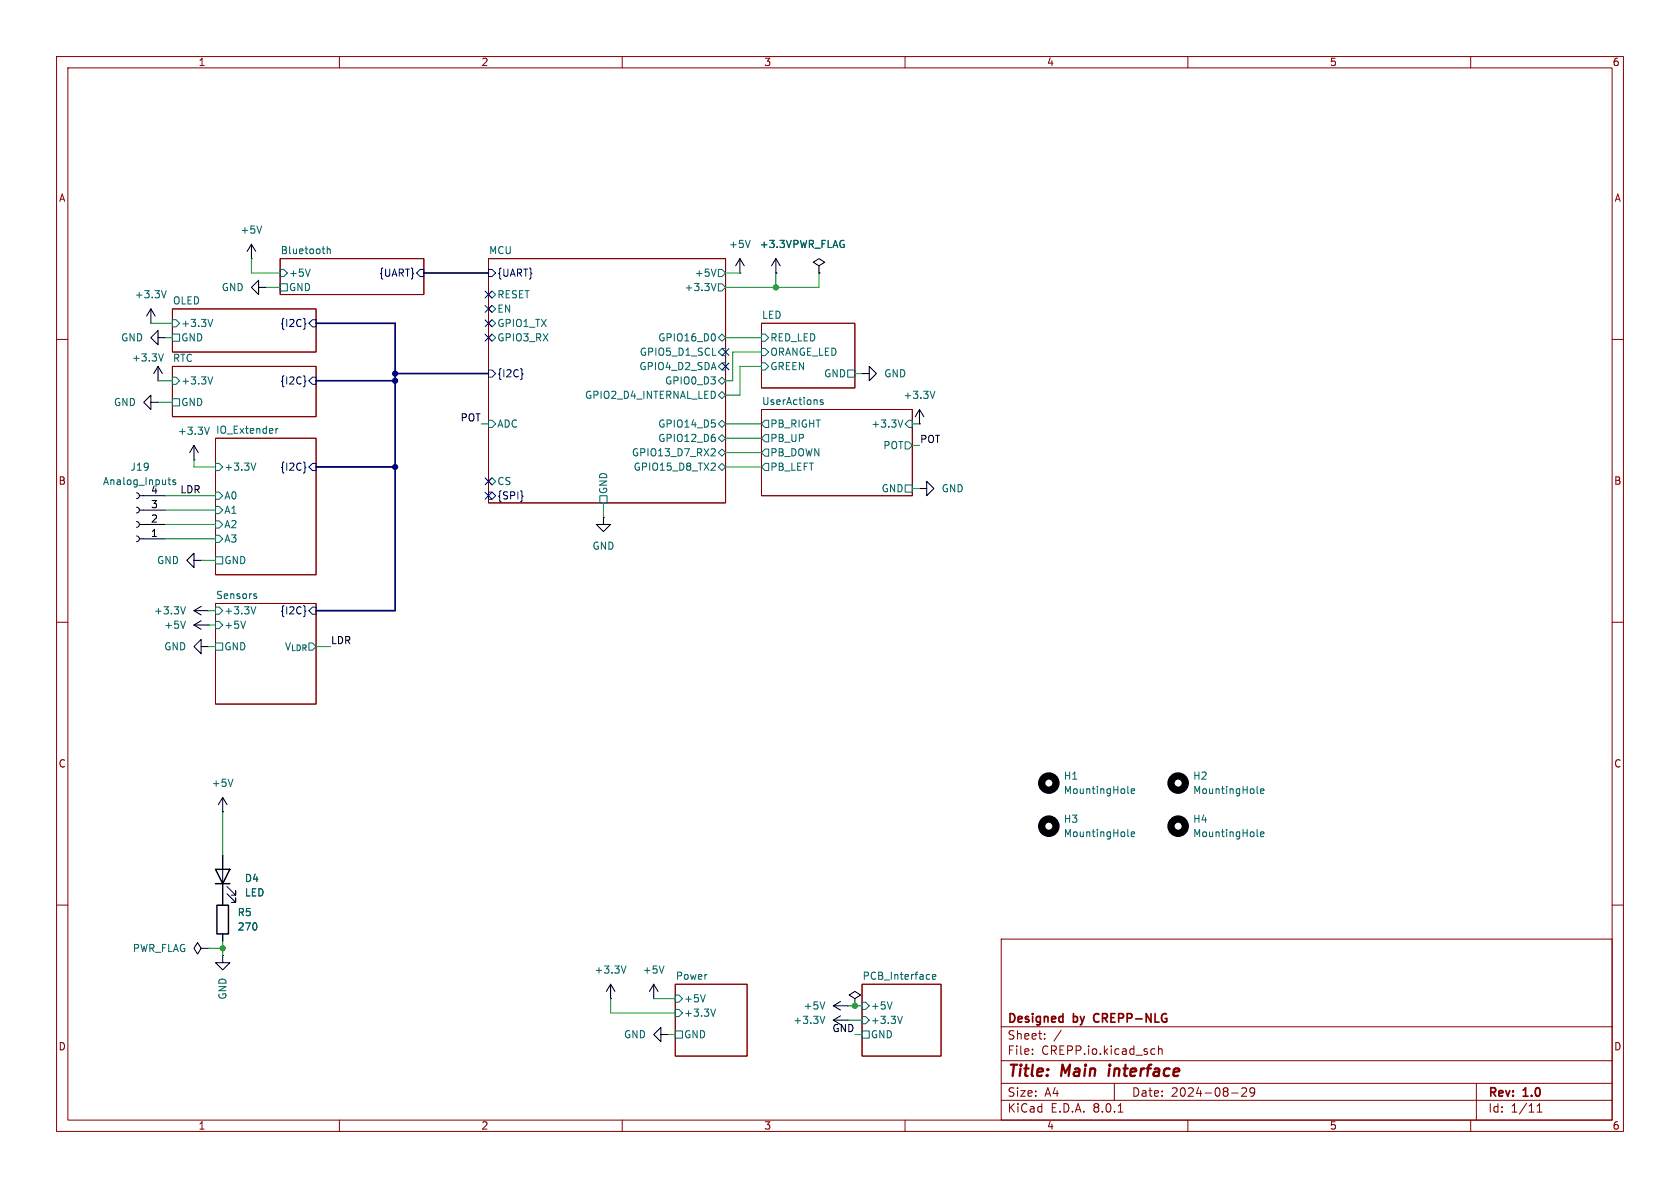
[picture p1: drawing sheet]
<svg xmlns="http://www.w3.org/2000/svg" width="297mm" height="210mm" viewBox="0 0 297 210" stroke-linecap="round" stroke-linejoin="round" font-family="sans-serif">
<g fill="none" stroke="#840000" stroke-width=".18">
<path d="M10 10h277v190h-277zM12 12h273v186h-273zM60 10v2M110 10v2M160 10v2M210 10v2M260 10v2M10 60h2M30.5 54.6h25.4v7.6h-25.4zM49.5 45.7h25.4v6.4h-25.4zM86.4 45.7h41.9v43.2h-41.9zM134.6 57.2h16.5v11.4h-16.5z"/>
<path d="M285 60h2M30.5 64.8h25.4v8.9h-25.4zM38.1 77.5h17.8v24.1h-17.8zM134.6 72.4h26.7v15.2h-26.7zM10 110h2M38.1 106.7h17.8v17.8h-17.8zM285 110h2M10 160h2M285 160h2M119.4 174h12.7v12.7h-12.7zM152.4 174h14v12.7h-14zM177 166h108v32h-108z"/>
<path d="M60 198v2M110 198v2M160 198v2M177 194.5h108M177 191.5h108M177 187.5h108M177 181.5h108M182.5 186.3v.1M182.5 185.5v.1M184.7 183.6v.1M184.7 182.8v.1M187.6 182.1l-1.3 2"/>
<path d="M197 191.5v3M197.7 196.6h.8M203.7 185.4l.5 .1M204.2 186.3l-.5 .1M204.8 185.5l.2-.1 .4 .1 .1 .9M204.8 184.9v1.5M210 198v2M217.7 193.2h1.2M219.5 192.4l.6-.1 .2 .1 .1 .3-.9 1.1h.9M221.8 192.9l-.3 .3h-.3l-.2-.3 .1-.5 .4-.1 .2 .1a.99 .99 0 0 1-.3 1.4h-.3M260 198v2M261 191.5v6.5"/>
<path d="M271.7 196.6h.9M271.7 195.5l.5-.4v1.5"/>
</g>
<path d="M196.1 188.9l-.1 1.3" fill="none" stroke="#840000" stroke-width=".4"/>
<path d="M193.5 179.4l-.2 .4 .2 .7" fill="none" stroke="#840000" stroke-width=".3"/>
<g fill="none" stroke="#006464" stroke-width=".18">
<path d="M46.3 39.9l-.5 1.3M29.4 51.4l-.4 1.2M30.5 59.1h1.2v1.2h-1.2zM30.5 56.5h.6l.6 .7-.6 .6h-.6zM37.6 56.5l-.4 1.2M49.5 50.2h1.3v1.2h-1.3zM49.5 47.6h.7l.6 .7-.6 .6h-.7zM54.8 47.6l-.4 1.2M57.9 43.6v1.2M57.9 44.1l.1-.1 .3 .1 .1 .7M86.4 59.7l.6-.6 .6 .6-.6 .6zM86.4 57.2l.6-.7 .6 .7-.6 .6z"/>
<path d="M87 54l.6 .6-.6 .6-.6-.6zM87 51.4l.6 .7-.6 .6-.6-.6zM126.4 59.2v.8M126.6 47.6l-.4 1.2M126.6 50.1l-.4 1.3M127 47.6h.6l.7 .7-.7 .6h-.6zM127 50.2h.6l.7 .6-.7 .6h-.6zM127 59.7l.6-.6 .7 .6-.7 .6zM132.6 42.5l-.4 1.3M134.6 59.1h.7l.6 .6-.6 .6h-.7zM28.9 62.6l-.4 1.2M30.5 66.7h.6l.6 .6-.6 .6h-.6z"/>
<path d="M30.5 70.5h1.2v1.3h-1.2zM37 75.5l-.4 1.3M37.6 66.6l-.4 1.3M48.8 75.7v.9M49.1 75.7l-.3 .3M86.4 74.3h.6l.6 .6-.6 .7h-.6zM125.9 79.3l.4 .1 .2 .3-.8 .9h.8M126.4 74.8v.6M126.4 77.4v.5M127 67.3l.6-.6 .7 .6-.7 .6zM127 69.9l.6-.7 .7 .7-.7 .6zM127 77.5l.6-.7 .7 .7-.7 .6z"/>
<path d="M127.6 61.6h.7v1.3h-.7l-.6-.7zM127.6 64.1h.7v1.3h-.7l-.6-.6zM127.6 74.3l.7 .6-.7 .7-.6-.7zM134.6 64.1h.7l.6 .7-.6 .6h-.7zM134.6 61.6h.7l.6 .6-.6 .7h-.7zM134.6 77.5l.7-.7h.6v1.3h-.6zM135.3 74.3h.6v1.3h-.6l-.7-.7zM145.5 70.7h-.3l-.2 .1 .1 .2 .4 .2v.3h-.5M149.9 65.4h1.2v1.3h-1.2zM159.6 74.2l-.4 1.3M160 78.1h.7l.6 .6-.6 .7h-.7zM160.7 74.3h.6v1.3h-.6l-.7-.7z"/>
<path d="M165.3 69.2l-.4 1.2M29.7 84.8h.5M29.9 85.6l.3 .1M31 84.9l-.3-.1-.2 .2 .1 .2 .4 .1v.3h-.5M38.1 81.9h.6l.7 .7-.7 .6h-.6zM38.1 98.4h1.3v1.3h-1.3zM38.1 89.5h.6l.7 .7-.7 .6h-.6zM38.1 87h.6l.7 .6-.7 .7h-.6zM38.1 92.1h.6l.7 .6-.7 .6h-.6zM38.1 94.6h.6l.7 .7-.7 .6h-.6zM45.2 81.9l-.4 1.2M86.4 85.1l.6-.6 .6 .6-.6 .6z"/>
<path d="M106 87.6h1.3v1.3h-1.3zM126.2 81.9l.3 .2-.1 .3-.7 .7h.8M127 82.6l.6-.7 .7 .7-.7 .6zM127 80l.6-.6 .7 .6-.7 .6zM134.6 80l.7-.6h.6v1.2h-.6zM134.6 82.6l.7-.7h.6v1.3h-.6zM160 85.7h1.3v1.3h-1.3zM32.8 109.8l-.4 1.3M32.8 107.3l-.4 1.2M38.1 113.7h1.3v1.2h-1.3zM38.1 107.3h.6l.7 .7-.7 .6h-.6zM38.1 109.9h.6l.7 .6-.7 .6h-.6z"/>
<path d="M43.4 109.8l-.4 1.3M45 105.4h.3l.1 .2-.2 .2h-.2M45 105h.3M45.2 107.3l-.4 1.2M41.2 137.7l-.4 1.3M200 139.9l.6-.2-.1-.2-.3-.1-.2 .2v.6h.5M222.8 139.9l.6-.2v-.2l-.4-.1-.2 .2 .1 .6h.5M199.4 140.1l.2 .2M199.4 147.7l.2 .2M200 147.5l.6-.1-.1-.3h-.3l-.2 .1v.6h.5M222.2 147.7l.2 .2M222.2 140.1l.2 .2"/>
<path d="M222.8 147.5l.6-.1v-.3h-.4l-.2 .1 .1 .6h.5M110.7 170.8l-.5 1.2M117.4 170.8l-.4 1.2M119.4 178.4h.6l.6 .7-.6 .6h-.6zM119.4 175.9h.6l.6 .6-.6 .7h-.6zM124.7 175.8l-.4 1.3M126.5 178.4l-.4 1.2M145.8 177.1l-.4 1.3M145.8 179.6l-.4 1.3M152.4 179.7h.6l.7 .6-.7 .7h-.6zM152.4 177.2h.6l.7 .6-.7 .6h-.6zM157.7 177.1l-.4 1.3"/>
<path d="M159.5 179.6l-.4 1.3M164.8 172.7l.6-.1v-.3h-.4l-.2 .1 .1 .7h.5M119.4 182.2h1.2v1.3h-1.2zM152.4 182.2h1.3v1.3h-1.3z"/>
</g>
<g fill="none" stroke="#000084" stroke-width=".18">
<path d="M53.9 57.1l.2 .1-.2 .2M55.2 56.5h.7v1.3h-.7l-.6-.6zM74.3 47.6h.6v1.3h-.6l-.6-.6zM85.8 56.5l1.2 1.3M85.8 51.5l1.2 1.2M85.8 59.1l1.2 1.2M85.8 54l1.2 1.2M86.4 47.6h.6l.6 .7-.6 .6h-.6zM87 56.5l-1.2 1.3M87 51.5l-1.2 1.2M87 59.1l-1.2 1.2M87 54l-1.2 1.2"/>
<path d="M53.9 67.2l.2 .2-.2 .2M55.2 66.7h.7v1.2h-.7l-.6-.6zM86.4 65.4h.6l.6 .6-.6 .7h-.6zM92.3 66l.2 .1-.2 .2M127.7 61.6l1.2 1.2M127.7 64.2l1.2 1.2M128.9 61.6l-1.2 1.2M128.9 64.2l-1.2 1.2M53.9 82.5l.2 .1-.2 .2M55.2 81.9h.7v1.3h-.7l-.6-.6zM85.8 87l1.2 1.2M85.8 84.5l1.2 1.2"/>
<path d="M86.4 87h.6l.6 .6-.6 .7h-.6zM87 87l-1.2 1.2M87 84.5l-1.2 1.2M92.3 87.7h.2l-.2 .1M53.9 107.9l.2 .1-.2 .2M55.2 107.3h.7v1.3h-.7l-.6-.6z"/>
</g>
<g fill="none" stroke="#000" stroke-width=".18">
<path d="M26.7 57.2h.1M26.7 54.6l-.8 1.3M26.7 54.6v2.6M26.7 54.6l.7 1.3M27.9 59.7v-1.3l-1.2 1.3 1.2 1.3v-1.3h1.3M29.2 59.7h.1M44.4 45.7h.1M44.4 43.2l-.7 1.3M44.4 43.2v2.5M44.4 43.2l.8 1.3M45.7 50.8v-1.3l-1.3 1.3 1.3 1.3v-1.3h1.3M47 50.8h.1"/>
<path d="M130.8 48.3h.1M130.8 45.7l-.8 1.3M130.8 45.7v2.6M130.8 45.7l.8 1.3M137.2 48.3h.1M137.2 45.7l-.8 1.3M137.2 45.7v2.6M137.2 45.7l.7 1.3M144.8 47l1-.6-1-.7-1 .7 1 .6v1.3M144.8 48.3h.1M26.7 71.1v-1.2l-1.3 1.2 1.3 1.3v-1.3h1.2M27.9 71.1h.1"/>
<path d="M27.9 67.3h.1M27.9 64.8l-.7 1.2M27.9 64.8v2.5M27.9 64.8l.8 1.2M34.3 78.7l-.8 1.3M34.3 78.7v2.6M34.3 78.7l.8 1.3M152.4 66h1.3v-1.2l1.2 1.2-1.2 1.3v-1.3M152.4 66h.1M162.6 74.9h.1M162.6 72.4l-.8 1.3M162.6 72.4v2.5"/>
<path d="M162.6 72.4l.7 1.3M24.1 87.1l.4 .2 .1 .3-.1 .4-.4 .1M24.1 89.7l.4 .1 .1 .4-.1 .3-.4 .2M24.1 92.2l.4 .2 .1 .3-.1 .4-.4 .1M24.1 94.7l.4 .2 .1 .4-.1 .3-.4 .2M24.6 87.6h4.6M24.6 90.2h4.6M24.6 92.7h4.6M24.6 95.3h4.6M34.3 99.1v-1.3l-1.3 1.3 1.3 1.2v-1.2h1.3M34.3 81.3h.1M35.6 99.1h.1"/>
<path d="M106.7 91.4v1.3h1.2l-1.2 1.3-1.3-1.3h1.3M106.7 91.4h.1M162.6 86.4h1.2v-1.3l1.3 1.3-1.3 1.2v-1.2M162.6 86.4h.1M34.3 110.5l1.3 .8M34.3 110.5h2.5M34.3 108l1.3 .7M34.3 108h2.5M35.6 114.3v-1.3l-1.3 1.3 1.3 1.3v-1.3h1.2M35.6 109.7l-1.3 .8M35.6 107.2l-1.3 .8M36.8 110.5h.1"/>
<path d="M36.8 108h.1M36.8 114.3h.1M39.4 143.5h.1M39.4 141v2.5M39.4 151.1v8.9M39.4 141l-.8 1.2M39.4 141l.7 1.2M40.1 158l1.6 1.5v-.7v.7h-.8M40.1 156.7l1.6 1.5v-.7v.7h-.8M35.6 167.6l-.7-1-.6 1 .6 1.1 .7-1.1h1.2M36.8 167.6h.1M39.4 168.9v1.3h1.2l-1.2 1.3-1.3-1.3h1.3"/>
<path d="M39.4 168.9h.1M39.4 165.1v1.3M107.9 176.5h.1M107.9 174l-.7 1.3M107.9 174v2.5M107.9 174l.8 1.3M115.6 176.5h.1M115.6 174l-.8 1.3M115.6 174v2.5M115.6 174l.7 1.3M147.3 177.8l1.3 .8M147.3 177.8h2.6"/>
<path d="M148.6 177l-1.3 .8M148.6 179.6l-1.3 .7M149.9 177.8h.1M151.1 176.5l1-.6-1-.6-1 .6 1 .6v1.3M151.1 177.8h.1M116.8 182.9v-1.3l-1.2 1.3 1.2 1.3v-1.3h1.3M118.1 182.9h.1M147.3 180.3l1.3 .8M147.3 180.3h2.6M149.9 180.3h.1"/>
</g>
<path d="M38.1 153.7h2.5l-1.2 2.5zM38.1 156.2h2.5M38.4 160h2v5.1h-2z" fill="none" stroke="#000" stroke-width=".25"/>
<g fill="none" stroke="#000" stroke-width="1.3">
<circle cx="185.4" cy="138.4" r="1.27"/>
<circle cx="208.3" cy="138.4" r="1.27"/>
<circle cx="185.4" cy="146" r="1.27"/>
<circle cx="208.3" cy="146" r="1.27"/>
</g>
<path d="M55.9 57.2h13.9v50.8h-13.9M74.9 48.3h11.5M55.9 67.3h13.9M69.8 66h16.6M55.9 82.6h13.9" fill="none" stroke="#000084" stroke-width=".3"/>
<g fill="none" stroke="#009600" stroke-width=".18">
<path d="M26.7 57.2h3.8M29.2 59.7h1.3M44.4 45.7v2.6h5.1M47 50.8h2.5M128.3 48.3h2.5M128.3 59.7h6.3M137.2 48.3v2.5M144.8 48.3v2.5h-16.5M27.9 67.3h2.6M27.9 71.1h2.6M85.1 74.9h1.3M128.3 74.9h6.3"/>
<path d="M128.3 77.5h6.3M134.6 64.8h-3.8v5.1h-2.5M134.6 62.2h-5.1v5.1h-1.2M151.1 66h1.3M161.3 74.9h1.3M161.3 78.7h1.3M29.2 92.7h8.9M29.2 95.3h8.9M29.2 90.2h8.9M29.2 87.6h8.9M34.3 81.3v1.3h3.8M35.6 99.1h2.5"/>
<path d="M106.7 88.9v2.5M128.3 82.6h6.3M128.3 80h6.3M161.3 86.4h1.3M36.8 114.3h1.3M36.8 110.5h1.3M36.8 108h1.3M55.9 114.3h2.5M39.4 143.5v7.6M36.8 167.6h2.6M39.4 166.4v2.5M107.9 176.5v2.6h11.5"/>
<path d="M115.6 176.5h3.8M149.9 177.8h2.5M118.1 182.9h1.3M149.9 180.3h2.5M151.1 182.9h1.3"/>
</g>
<g fill="#009600" stroke="#009600" stroke-width=".18">
<circle cx="137.2" cy="50.8" r=".46"/>
<circle cx="39.4" cy="167.6" r=".46"/>
<circle cx="151.1" cy="177.8" r=".46"/>
</g>
<g fill="#000084" stroke="#000084" stroke-width=".18">
<circle cx="69.8" cy="82.6" r=".46"/>
<circle cx="69.8" cy="66" r=".46"/>
<circle cx="69.8" cy="67.3" r=".46"/>
</g>
<g font-size="2.8" fill="#840000">
<text x="178" y="190.9">Title:</text>
<text x="187.7" y="190.9">Main</text>
<text x="196.8" y="190.9">interface</text>
</g>
<g font-size="2.1" fill="#840000">
<text x="178" y="184">Sheet:</text>
<text x="178" y="181.2">Designed</text>
<text x="189.8" y="181.2">by</text>
<text x="194.1" y="181.2">CREPP-NLG</text>
<text x="178" y="186.7">File:</text>
<text x="184.1" y="186.7">CREPP.io.kicad_sch</text>
<text x="178" y="196.9">KiCad</text>
<text x="178" y="194.1">Size:</text>
<text x="184.7" y="194.1">A4</text>
<text x="185.7" y="196.9">E.D.A.</text>
<text x="193.3" y="196.9">8.0.1</text>
<text x="200" y="194.1">Date:</text>
<text x="207" y="194.1">2024-08-29</text>
<text x="263" y="194.3">Rev:</text>
<text x="263" y="196.9">Id:</text>
<text x="267.1" y="196.9">1/11</text>
<text x="269.4" y="194.3">1.0</text>
</g>
<g font-size="1.8" fill="#840000">
<text x="35" y="11.9">1</text>
<text x="85" y="11.9">2</text>
<text x="135" y="11.9">3</text>
<text x="185" y="11.9">4</text>
<text x="235" y="11.9">5</text>
<text x="285" y="11.9">6</text>
<text x="10.3" y="35.9">A</text>
<text x="285.3" y="35.9">A</text>
<text x="10.3" y="85.9">B</text>
<text x="285.3" y="85.9">B</text>
<text x="10.3" y="135.9">C</text>
<text x="285.3" y="135.9">C</text>
<text x="10.3" y="185.9">D</text>
<text x="285.3" y="185.9">D</text>
<text x="35" y="199.9">1</text>
<text x="85" y="199.9">2</text>
<text x="135" y="199.9">3</text>
<text x="185" y="199.9">4</text>
<text x="235" y="199.9">5</text>
<text x="285" y="199.9">6</text>
</g>
<g font-size="1.8" fill="#006464">
<text x="42.4" y="41.5">+5V</text>
<text x="49.5" y="45">Bluetooth</text>
<text x="86.4" y="45">MCU</text>
<text x="128.8" y="44">+5V</text>
<text x="134.2" y="44">+3.3V PWR_FLAG</text>
<text x="23.7" y="52.9">+3.3V</text>
<text x="30.5" y="53.9">OLED</text>
<text x="39.1" y="51.7">GND</text>
<text x="51" y="51.7">GND</text>
<text x="51" y="49.1">+5V</text>
<text x="87.8" y="52.9">RESET</text>
<text x="120.9" y="51.7">+3.3V</text>
<text x="122.7" y="49.1">+5V</text>
<text x="31.9" y="58">+3.3V</text>
<text x="87.8" y="58">GPIO1_TX</text>
<text x="87.8" y="55.5">EN</text>
<text x="134.6" y="56.4">LED</text>
<text x="21.3" y="60.6">GND</text>
<text x="23.2" y="64.1">+3.3V</text>
<text x="30.5" y="64.1">RTC</text>
<text x="31.9" y="60.6">GND</text>
<text x="87.8" y="60.6">GPIO3_RX</text>
<text x="112.9" y="65.6">GPIO4_D2_SDA</text>
<text x="113" y="63.1">GPIO5_D1_SCL</text>
<text x="116.3" y="60.6">GPIO16_D0</text>
<text x="136.1" y="65.6">GREEN</text>
<text x="136.1" y="63.1">ORANGE_LED</text>
<text x="136.1" y="60.6">RED_LED</text>
<text x="20" y="72">GND</text>
<text x="31.9" y="68.2">+3.3V</text>
<text x="31.9" y="72">GND</text>
<text x="103.3" y="70.7">GPIO2_D4_INTERNAL_LED</text>
<text x="117.5" y="68.2">GPIO0_D3</text>
<text x="134.6" y="71.7">UserActions</text>
<text x="145.6" y="66.9">GND</text>
<text x="156.2" y="66.9">GND</text>
<text x="159.6" y="70.7">+3.3V</text>
<text x="31.3" y="77.1">+3.3V</text>
<text x="38.1" y="76.8">IO_Extender</text>
<text x="87.8" y="75.8">ADC</text>
<text x="116.3" y="75.8">GPIO14_D5</text>
<text x="136.1" y="75.8">PB_RIGHT</text>
<text x="153.9" y="75.8">+3.3V</text>
<text x="23" y="83.4">J19</text>
<text x="39.6" y="83.4">+3.3V</text>
<text x="111.6" y="80.9">GPIO13_D7_RX2</text>
<text x="111.9" y="83.4">GPIO15_D8_TX2</text>
<text x="116.3" y="78.3">GPIO12_D6</text>
<text x="136.1" y="78.3">PB_UP</text>
<text x="136.1" y="80.9">PB_DOWN</text>
<text x="136.1" y="83.4">PB_LEFT</text>
<text x="156.1" y="79.6">POT</text>
<text x="18.1" y="86">Analog_Inputs</text>
<text x="26.6" y="87.4">4</text>
<text x="39.6" y="88.5">A0</text>
<text x="87.8" y="86">CS</text>
<text x="107.5" y="87.4" transform="rotate(-90 107.5 87.4)">GND</text>
<text x="155.8" y="87.2">GND</text>
<text x="166.4" y="87.2">GND</text>
<text x="39.6" y="91">A1</text>
<text x="39.6" y="93.6">A2</text>
<text x="27.7" y="99.9">GND</text>
<text x="39.6" y="99.9">GND</text>
<text x="39.6" y="96.1">A3</text>
<text x="104.6" y="97.4">GND</text>
<text x="38.1" y="106">Sensors</text>
<text x="27.1" y="108.8">+3.3V</text>
<text x="28.9" y="111.4">+5V</text>
<text x="39.6" y="108.8">+3.3V</text>
<text x="39.6" y="111.4">+5V</text>
<text x="28.9" y="115.2">GND</text>
<text x="39.6" y="115.2">GND</text>
<text x="50.2" y="115.2">V_{LDR}</text>
<text x="37.3" y="139.3">+5V</text>
<text x="188" y="138">H1</text>
<text x="188" y="140.6">MountingHole</text>
<text x="210.8" y="138">H2</text>
<text x="210.8" y="140.6">MountingHole</text>
<text x="188" y="145.6">H3</text>
<text x="188" y="148.2">MountingHole</text>
<text x="210.8" y="145.6">H4</text>
<text x="210.8" y="148.2">MountingHole</text>
<text x="43.2" y="156.1">D4</text>
<text x="43.2" y="158.7">LED</text>
<text x="41.9" y="162.2">R5</text>
<text x="41.9" y="164.7">270</text>
<text x="23.4" y="168.5">PWR_FLAG</text>
<text x="105" y="172.3">+3.3V</text>
<text x="113.5" y="172.3">+5V</text>
<text x="119.4" y="173.3">Power</text>
<text x="152.4" y="173.3">PCB_Interface</text>
<text x="40.2" y="176.8" transform="rotate(-90 40.2 176.8)">GND</text>
<text x="120.8" y="179.9">+3.3V</text>
<text x="120.8" y="177.4">+5V</text>
<text x="142" y="178.7">+5V</text>
<text x="153.9" y="178.7">+5V</text>
<text x="110.2" y="183.7">GND</text>
<text x="120.8" y="183.7">GND</text>
<text x="140.2" y="181.2">+3.3V</text>
<text x="153.9" y="183.7">GND</text>
<text x="153.9" y="181.2">+3.3V</text>
</g>
<g font-size="1.8" fill="#000084">
<text x="66.9" y="49.1">{UART}</text>
<text x="87.8" y="49.1">{UART}</text>
<text x="49.4" y="58">{I2C}</text>
<text x="49.4" y="68.2">{I2C}</text>
<text x="87.8" y="66.9">{I2C}</text>
<text x="49.4" y="83.4">{I2C}</text>
<text x="87.8" y="88.5">{SPI}</text>
<text x="49.4" y="108.8">{I2C}</text>
</g>
<g font-size="1.8" fill="#0f0f0f">
<text x="81.3" y="74.6">POT</text>
<text x="162.6" y="78.4">POT</text>
<text x="31.8" y="87.3">LDR</text>
<text x="58.4" y="114">LDR</text>
<text x="147.1" y="182.5">GND</text>
</g>
<g font-size="1.8">
<text x="26.6" y="89.9">3</text>
<text x="26.6" y="95">1</text>
<text x="26.6" y="92.5">2</text>
</g>
</svg>
